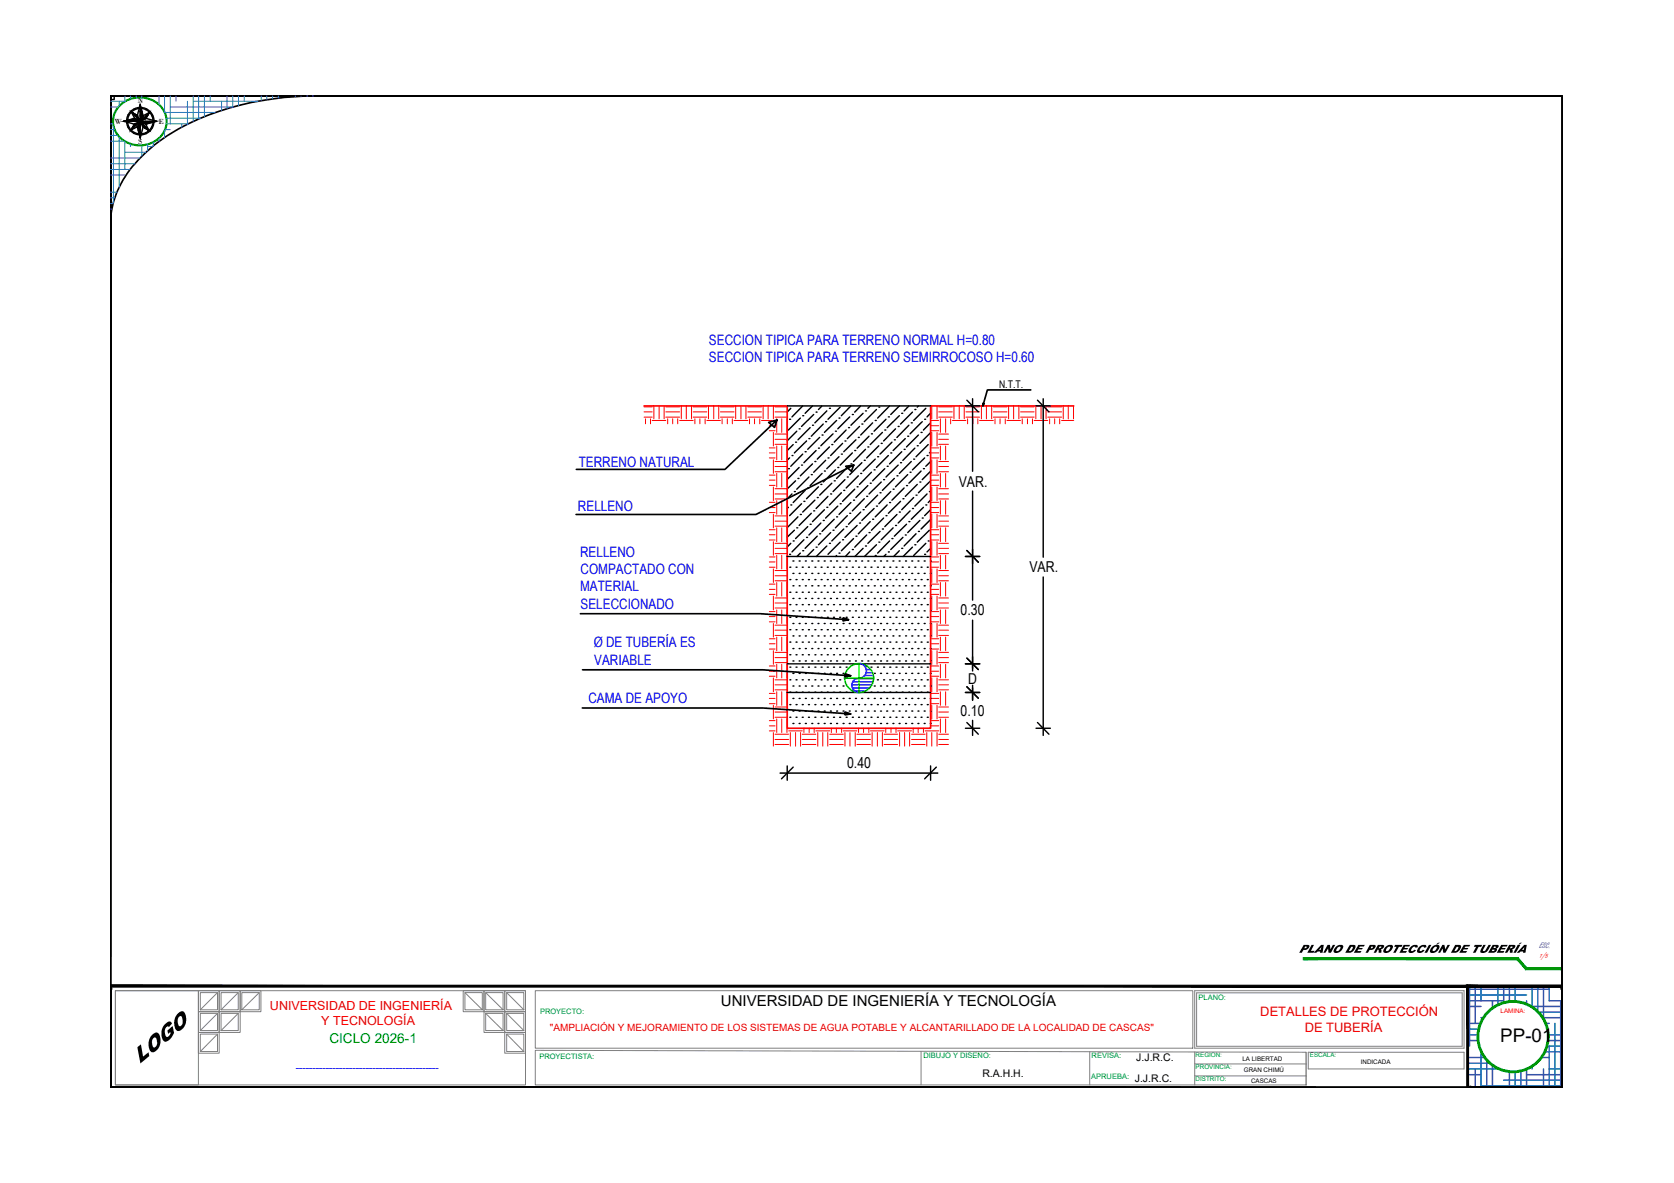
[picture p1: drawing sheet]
<svg xmlns="http://www.w3.org/2000/svg" width="297mm" height="210mm" viewBox="0 0 297 210" stroke-linecap="round" stroke-linejoin="round" font-family="sans-serif">
<!-- layer: 0 -->
<g fill="none" stroke="#f00" stroke-width=".18">
<path d="M114.3 74h1.4M114.3 73.1h1.4M114.3 72.2h1.4M114.5 74.3v.9M115.4 74.3v.9M115.7 74.6h2.4M116 72v2.3M117 72v2.3M117.8 72v2.3M118.1 74h2.5M118.1 73.1h2.5M118.1 72.2h2.5"/>
<path d="M118.5 74.3v.9M119.4 74.3v.9M120.3 74.3v.9M120.6 74.6h2.4M120.9 72v2.3M121.8 72v2.3M122.7 72v2.3M123 74h2.4M123 73.1h2.4M123 72.2h2.4M123.3 74.3v.9M124.2 74.3v.9"/>
<path d="M125.1 74.3v.9M125.4 74.6h2.4M125.7 72v2.3M126.6 72v2.3M127.5 72v2.3M127.8 74h2.4M127.8 73.1h2.4M127.8 72.2h2.4M128.1 74.3v.9M129.1 74.3v.9M129.9 74.3v.9M130.2 74.6h2.5"/>
<path d="M130.5 72v2.3M131.5 72v2.3M132.4 72v2.3M132.7 74h2.4M132.7 73.1h2.4M132.7 72.2h2.4M133 74.3v.9M133.9 74.3v.9M134.8 74.3v.9M135.1 74.6h2.4M135.4 72v2.3M136.3 72v2.3"/>
<path d="M136.5 76.4h1M136.5 75.5h1M136.5 79.5h1M137.2 72v2.3M137.2 76.7v2.4M137.5 74h2.2M137.5 78.8h2.2M137.5 73.1h2.2M137.5 77.9h2.2M137.5 72.2h2.2M137.5 77h2.2M137.8 74.3v2.4"/>
<path d="M137.8 79.1v2.5M138.7 74.3v2.4M138.7 79.1v2.5M139.6 74.3v2.4M139.6 79.1v2.5M165.1 76.4h1.5M165.1 75.5h1.5M165.1 74.6h1.5M165.1 79.5h1.5M165.3 72v2.3M165.3 76.7v2.4M166.3 72v2.3"/>
<path d="M166.3 76.7v2.4M166.6 74h2.4M166.6 78.8h1.7M166.6 73.1h2.4M166.6 77.9h1.7M166.6 72.2h2.4M166.6 77h1.7M166.9 74.3v2.4M166.9 79.1v2.5M167.8 74.3v2.4M167.8 79.1v2.5M168.7 74.3v.9"/>
<path d="M169 74.6h2.4M169.3 72v2.3M170.2 72v2.3M171.1 72v2.3M171.4 74h2.4M171.4 73.1h2.4M171.4 72.2h2.4M171.7 74.3v.9M172.6 74.3v.9M173.5 74.3v.9M173.8 74.6h2.5M174.1 72v2.3"/>
<path d="M175 72v2.3M176 72v2.3M176.3 74h2.4M176.3 73.1h2.4M176.3 72.2h2.4M176.6 74.3v.9M177.4 74.3v.9M178.4 74.3v.9M178.7 74.6h2.4M179 72v2.3M179.9 72v2.3M180.8 72v2.3"/>
<path d="M181.1 74h2.4M181.1 73.1h2.4M181.1 72.2h2.4M181.4 74.3v.9M182.3 74.3v.9M183.2 74.3v.9M183.5 74.6h2.4M183.8 72v2.3M184.7 72v2.3M185.6 72v2.3M185.9 74h2.5M185.9 73.1h2.5"/>
<path d="M185.9 72.2h2.5M186.3 74.3v.9M187.1 74.3v.9M188 74.3v.9M188.4 74.6h2.1M188.7 72v2.3M189.6 72v2.3M190.5 72v2.3M136.5 81.3h1M136.5 86.1h1M136.5 90.9h1M136.5 95.8h1"/>
<path d="M136.5 80.4h1M136.5 85.2h1M136.5 90.1h1M136.5 94.9h1M136.5 99.7h1M136.5 84.3h1M136.5 89.1h1M136.5 94h1M136.5 98.8h1M137.2 81.6v2.4M137.2 86.4v2.4M137.2 91.2v2.5"/>
<path d="M137.2 96.1v2.4M137.5 83.7h2.2M137.5 88.5h2.2M137.5 93.4h2.2M137.5 98.2h2.2M137.5 82.8h2.2M137.5 87.6h2.2M137.5 92.5h2.2M137.5 97.3h2.2M137.5 81.9h2.2M137.5 86.7h2.2M137.5 91.5h2.2"/>
<path d="M137.5 96.4h2.2M137.8 84v2.4M137.8 88.8v2.4M137.8 93.7v2.4M137.8 98.5v2.4M138.7 84v2.4M138.7 88.8v2.4M138.7 93.7v2.4M138.7 98.5v2.4M139.6 84v2.4M139.6 88.8v2.4M139.6 93.7v2.4"/>
<path d="M139.6 98.5v2.4M165.1 81.3h1.5M165.1 86.1h1.5M165.1 90.9h1.5M165.1 95.8h1.5M165.1 80.4h1.5M165.1 85.2h1.5M165.1 90.1h1.5M165.1 94.9h1.5M165.1 99.7h1.5M165.1 84.3h1.5M165.1 89.1h1.5"/>
<path d="M165.1 94h1.5M165.1 98.8h1.5M165.3 81.6v2.4M165.3 86.4v2.4M165.3 91.2v2.5M165.3 96.1v2.4M166.3 81.6v2.4M166.3 86.4v2.4M166.3 91.2v2.5M166.3 96.1v2.4M166.6 83.7h1.7M166.6 88.5h1.7"/>
<path d="M166.6 93.4h1.7M166.6 98.2h1.7M166.6 82.8h1.7M166.6 87.6h1.7M166.6 92.5h1.7M166.6 97.3h1.7M166.6 81.9h1.7M166.6 86.7h1.7M166.6 91.5h1.7M166.6 96.4h1.7M166.9 84v2.4M166.9 88.8v2.4"/>
<path d="M166.9 93.7v2.4M166.9 98.5v2.4M167.8 84v2.4M167.8 88.8v2.4M167.8 93.7v2.4M167.8 98.5v2.4M136.5 100.6h1M136.5 105.5h1M136.5 110.3h1M136.5 115.2h1M136.5 120h1M136.5 104.6h1"/>
<path d="M136.5 109.4h1M136.5 114.2h1M136.5 119.1h1M136.5 103.6h1M136.5 108.5h1M136.5 113.3h1M136.5 118.2h1M137.2 100.9v2.4M137.2 105.8v2.4M137.2 110.6v2.4M137.2 115.5v2.4M137.5 103.1h2.2"/>
<path d="M137.5 107.9h2.2M137.5 112.7h2.2M137.5 117.6h2.2M137.5 102.2h2.2M137.5 107h2.2M137.5 111.8h2.2M137.5 116.7h2.2M137.5 101.2h2.2M137.5 106.1h2.2M137.5 110.9h2.2M137.5 115.8h2.2M137.8 103.3v2.5"/>
<path d="M137.8 108.2v2.4M137.8 113v2.5M137.8 117.9v2.4M138.7 103.3v2.5M138.7 108.2v2.4M138.7 113v2.5M138.7 117.9v2.4M139.6 103.3v2.5M139.6 108.2v2.4M139.6 113v2.5M139.6 117.9v2.4M165.1 100.6h1.5"/>
<path d="M165.1 105.5h1.5M165.1 110.3h1.5M165.1 115.2h1.5M165.1 120h1.5M165.1 104.6h1.5M165.1 109.4h1.5M165.1 114.2h1.5M165.1 119.1h1.5M165.1 103.6h1.5M165.1 108.5h1.5M165.1 113.3h1.5M165.1 118.2h1.5"/>
<path d="M165.3 100.9v2.4M165.3 105.8v2.4M165.3 110.6v2.4M165.3 115.5v2.4M166.3 100.9v2.4M166.3 105.8v2.4M166.3 110.6v2.4M166.3 115.5v2.4M166.6 103.1h1.7M166.6 107.9h1.7M166.6 112.7h1.7M166.6 117.6h1.7"/>
<path d="M166.6 102.2h1.7M166.6 107h1.7M166.6 111.8h1.7M166.6 116.7h1.7M166.6 101.2h1.7M166.6 106.1h1.7M166.6 110.9h1.7M166.6 115.8h1.7M166.9 103.3v2.5M166.9 108.2v2.4M166.9 113v2.5M166.9 117.9v2.4"/>
<path d="M167.8 103.3v2.5M167.8 108.2v2.4M167.8 113v2.5M167.8 117.9v2.4M136.5 124.9h1M136.5 129.7h1M136.5 123.9h1M136.5 128.8h1M136.5 123h1M136.5 127.9h1M137.2 120.3v2.4M137.2 125.2v2.4"/>
<path d="M137.2 130v2.4M137.5 122.4h2.2M137.5 127.3h2.2M137.5 132.1h2.4M137.5 121.5h2.2M137.5 126.3h2.2M137.5 131.2h2.4M137.5 120.6h2.2M137.5 125.4h2.2M137.5 130.3h2.4M137.8 122.7v2.5M137.8 127.6v2.4"/>
<path d="M138.7 122.7v2.5M138.7 127.6v2.4M139.6 122.7v2.5M139.6 127.6v2.4M139.9 129.7h2.5M140.2 130v2.4M141.2 130v2.4M142.1 130v2.4M142.4 132.1h2.4M142.4 131.2h2.4M142.4 130.3h2.4M142.6 129.2v.8"/>
<path d="M143.6 129.2v.8M144.5 129.2v.8M144.8 129.7h2.4M145.1 130v2.4M146 130v2.4M146.9 130v2.4M147.2 132.1h2.4M147.2 131.2h2.4M147.2 130.3h2.4M147.5 129.2v.8M148.4 129.2v.8M149.3 129.2v.8"/>
<path d="M149.6 129.7h2.4M149.9 130v2.4M150.8 130v2.4M151.8 130v2.4M152 132.1h2.5M152 131.2h2.5M152 130.3h2.5M152.3 129.2v.8M153.2 129.2v.8M154.2 129.2v.8M154.5 129.7h2.4M154.8 130v2.4"/>
<path d="M155.7 130v2.4M156.6 130v2.4M156.9 132.1h2.4M156.9 131.2h2.4M156.9 130.3h2.4M157.2 129.2v.8M158.1 129.2v.8M159 129.2v.8M159.3 129.7h2.4M159.6 130v2.4M160.5 130v2.4M161.4 130v2.4"/>
<path d="M161.7 132.1h2.5M161.7 131.2h2.5M161.7 130.3h2.5M162 129.2v.8M162.9 129.2v.8M163.9 129.2v.8M164.2 129.7h2.4M164.5 130v2.4M165.1 124.9h1.5M165.1 123.9h1.5M165.1 128.8h1.5M165.1 123h1.5"/>
<path d="M165.1 127.9h1.5M165.3 120.3v2.4M165.3 125.2v2.4M165.3 130v2.4M166.3 120.3v2.4M166.3 125.2v2.4M166.3 130v2.4M166.6 122.4h1.7M166.6 127.3h1.7M166.6 132.1h1.7M166.6 121.5h1.7M166.6 126.3h1.7"/>
<path d="M166.6 131.2h1.7M166.6 120.6h1.7M166.6 125.4h1.7M166.6 130.3h1.7M166.9 122.7v2.5M166.9 127.6v2.4M167.8 122.7v2.5M167.8 127.6v2.4"/>
</g>
<g fill="none" stroke="#000" stroke-width=".25">
<path d="M19.6 17h.7v.7h-.7zM19.6 17h1.6M23.2 19.7l1.7 1.8-1.8 1.7M23.8 19.3l.1 .1M24.7 19.2a2.26 2.26 0 0 0-2.1 2.1M24.8 19.1a2.43 2.43 0 0 0-2.3 2.3M24.9 18.6v5.9M25 19.1a2.43 2.43 0 0 1 2.3 2.3M25.1 19.2a2.26 2.26 0 0 1 2.1 2.1M26 19.4l-.1 .1M26.7 19.8l-1.8 1.7 1.7 1.8M21.9 21.5h5.9"/>
<path d="M22.5 21.6a2.43 2.43 0 0 0 2.3 2.3M22.6 21.7a2.26 2.26 0 0 0 2.1 2.1M22.7 20.4l.1 .1M22.8 22.5l-.1 .1M23.8 23.6l-.1 .1M23.9 22l-.7 1.1 1.2-.6M23.9 21l-2 .5 2 .5M24.4 20.5l.5-1.9 .5 1.9M24.4 22.5l.5 2 .5-2M24.4 20.5l-1.1-.6 .6 1.1M24.4 20.5l.5 1-1-.5M25.4 20.5l1.1-.5-.6 1"/>
<path d="M25.4 20.5l-1 2M25.9 22l.5 1.2-1-.7M25.9 22l-1-.5 .5 1M25.9 23.6v.1M25.9 21l1.9 .5-1.9 .5M25.9 21l-2 1M26.9 22.6l.1 .1M27.1 20.5h-.1M27.2 21.7a2.26 2.26 0 0 1-2.1 2.1M27.3 21.6a2.43 2.43 0 0 1-2.3 2.3M139.7 72h25.4M140.1 74.4h.1"/>
<path d="M140.3 72.4l-.6 .7M140.7 78.9l-1 1M141.2 78.5h.1M141.4 76.5l-1.7 1.7M141.8 76.1h.1M142 74.2l-2.1 2.1M142.4 73.8h.1M142.4 72l-1.9 2M143.1 78.2l-2.1 2.2M143.5 77.8h.1M143.7 75.9l-2.1 2.1M144.2 75.5h.1"/>
<path d="M144.2 72l-1.3 1.3M144.4 73.5l-2.2 2.2M144.8 73.1h.1M144.8 79.9l-2.2 2.2M145.2 79.5h.1M145.4 77.6l-2.1 2.1M145.9 77.2h.1M145.9 72l-.7 .7M146.1 75.2l-2.1 2.2M146.5 74.8h.1M146.7 72.9l-2.1 2.1M147.2 72.4h.1"/>
<path d="M147.2 79.3l-2.2 2.2M147.6 78.9h.1M147.8 77l-2.1 2.1M148.2 76.5h.1M148.4 74.6l-2.1 2.1M148.9 74.2h.1M149.1 72.2l-2.2 2.2M149.5 78.7l-2.1 2.1M149.9 78.2h.1M150.1 76.3l-2.1 2.2M150.6 75.9h.1M150.8 74l-2.1 2.1"/>
<path d="M151 72l-1.7 1.8M151.2 73.5h.1M151.7 79.9h.1M151.9 78l-2.2 2.2M152.3 77.6h.1M152.5 75.7l-2.1 2.1M152.7 72l-1 1.1M152.9 75.2h.1M153.1 73.3l-2.1 2.2M153.6 72.9h.1M153.6 79.7l-2.1 2.2M154 79.3h.1"/>
<path d="M154.2 77.4l-2.1 2.1M154.4 72l-.4 .4M154.6 77h.1M154.8 75l-2.1 2.2M155.3 74.6h.1M155.5 72.7l-2.1 2.1M155.9 72.2h.1M155.9 79.1l-2.1 2.2M156.4 78.7h.1M156.6 76.7l-2.2 2.2M157 76.3h.1M157.2 74.4l-2.1 2.1"/>
<path d="M157.6 74h.1M157.8 72l-2.1 2.2M158.3 78.5l-2.1 2.1M158.7 78h.1M158.9 76.1l-2.1 2.1M159.4 75.7h.1M159.6 72l-1.5 1.5M159.6 73.8l-2.2 2.1M160 73.3h.1M160.4 79.7h.1M160.6 77.8l-2.1 2.1M161.1 77.4h.1"/>
<path d="M161.3 72l-.9 .9M161.3 75.5l-2.1 2.1M161.7 75h.1M161.9 73.1l-2.1 2.1M162.3 72.7h.1M162.3 79.5l-2.1 2.2M162.8 79.1h.1M163 72l-.2 .2M163 77.2l-2.1 2.1M163.4 76.7h.1M163.6 74.8l-2.1 2.2M164.1 74.4h.1"/>
<path d="M164.3 72.4l-2.2 2.2M164.7 78.9l-2.2 2.1M165.1 73.3l-.6 .7M165.1 75l-1.2 1.3M165.1 76.8l-1.9 1.9M171.3 72h2.5M171.6 71l2 2.1M172.6 70.8v12.8M183.8 72h2.6M184.1 71l2 2.1M185.1 70.8v28.1M139.7 98.7h25.4"/>
<path d="M139.9 83.2h.1M139.9 90l-.2 .2M140.1 98.4h.1M140.1 81.3l-.4 .3M140.3 89.6h.1M140.3 96.4l-.6 .6M140.5 80.8h.1M140.5 87.6l-.8 .9M140.7 99.5h.1M140.7 96h.1M141 87.2h.1M141 94.1l-1.3 1.2"/>
<path d="M141.2 85.3l-1.5 1.5M141.4 93.7h.1M141.6 84.9h.1M141.6 91.7l-1.9 1.9M141.8 99.5h.1M141.8 82.9l-2.1 2.2M142 91.3h.1M142 98.1l-.6 .6M142.2 82.5h.1M142.2 89.4l-2.1 2.1M142.4 97.7h.1M142.4 80.6l-2.1 2.1"/>
<path d="M142.6 89h.1M142.6 95.8l-2.1 2.1M142.9 80.2h.1M142.9 87l-2.2 2.2M142.9 99.5h.1M143.1 95.3h.1M143.3 86.6h.1M143.3 93.4l-2.1 2.2M143.5 84.6l-2.1 2.2M143.7 93h.1M144 84.2h.1M144 91.1l-2.2 2.1"/>
<path d="M144 99.5h.1M144.2 82.3l-2.2 2.1M144.4 90.6h.1M144.4 97.5l-1.2 1.2M144.6 81.9h.1M144.6 88.7l-2.2 2.2M144.8 97.1h.1M145 88.3h.1M145 95.1l-2.1 2.2M145.1 99.5h.1M145.2 86.4l-2.1 2.1M145.4 94.7h.1"/>
<path d="M145.7 86h.1M145.7 92.8l-2.2 2.1M145.9 84l-2.2 2.2M146.1 92.3h.1M146.2 99.5h.1M146.3 83.6h.1M146.3 90.4l-2.1 2.2M146.5 81.7l-2.1 2.1M146.7 90h.1M146.7 96.9l-1.8 1.8M146.9 81.3h.1M146.9 88.1l-2.1 2.1"/>
<path d="M147.2 96.4h.1M147.3 99.5h.1M147.4 87.6h.1M147.4 94.5l-2.2 2.2M147.6 85.7l-2.2 2.2M147.8 94.1h.1M148 85.3h.1M148 92.1l-2.1 2.2M148.2 83.4l-2.1 2.1M148.4 91.7h.1M148.4 99.5h.1M148.4 98.6l-.1 .1"/>
<path d="M148.7 82.9h.1M148.7 89.8l-2.2 2.1M148.9 98.1h.1M148.9 81l-2.2 2.2M149.1 89.4h.1M149.1 96.2l-2.2 2.2M149.3 80.6h.1M149.3 87.4l-2.1 2.2M149.5 95.8h.1M149.6 99.5h.1M149.7 87h.1M149.7 93.9l-2.1 2.1"/>
<path d="M149.9 85.1l-2.1 2.1M150.1 93.4h.1M150.4 84.6h.1M150.4 91.5l-2.2 2.2M150.6 82.7l-2.2 2.2M150.7 99.5h.1M150.8 91.1h.1M150.8 97.9l-.8 .8M151 82.3h.1M151 89.2l-2.1 2.1M151.2 97.5h.1M151.2 80.4l-2.1 2.1"/>
<path d="M151.5 88.7h.1M151.5 95.6l-2.2 2.1M151.7 86.8l-2.2 2.2M151.8 99.5h.1M151.9 95.1h.1M152.1 86.4h.1M152.1 93.2l-2.2 2.1M152.3 84.4l-2.2 2.2M152.5 92.8h.1M152.7 84h.1M152.7 90.9l-2.1 2.1M152.9 99.5h.1"/>
<path d="M152.9 82.1l-2.1 2.1M153.1 90.4h.1M153.1 97.3l-1.4 1.4M153.4 81.7h.1M153.4 88.5l-2.2 2.1M153.6 96.9h.1M153.8 88.1h.1M153.8 94.9l-2.1 2.2M154 99.5h.1M154 86.2l-2.1 2.1M154.2 94.5h.1M154.4 85.7h.1"/>
<path d="M154.4 92.6l-2.1 2.1M154.6 83.8l-2.1 2.2M154.8 92.1h.1M155.1 83.4h.1M155.1 90.2l-2.2 2.1M155.1 99.5h.1M155.3 98.6h.1M155.3 81.5l-2.2 2.1M155.5 89.8h.1M155.5 96.7l-2.1 2M155.7 81h.1M155.7 87.9l-2.1 2.1"/>
<path d="M155.9 96.2h.1M156.2 87.4h.1M156.2 94.3l-2.2 2.1M156.2 99.5h.1M156.4 85.5l-2.2 2.1M156.6 93.9h.1M156.8 85.1h.1M156.8 91.9l-2.2 2.2M157 83.2l-2.2 2.1M157.2 91.5h.1M157.2 98.4l-.4 .3M157.3 99.5h.1"/>
<path d="M157.4 82.7h.1M157.4 89.6l-2.1 2.1M157.6 97.9h.1M157.6 80.8l-2.1 2.1M157.8 89.2h.1M157.8 96l-2.1 2.1M158.1 80.4h.1M158.1 87.2l-2.2 2.2M158.3 95.6h.1M158.4 99.5h.1M158.5 86.8h.1M158.5 93.7l-2.1 2.1"/>
<path d="M158.7 84.9l-2.1 2.1M158.9 93.2h.1M159.2 84.4h.1M159.2 91.3l-2.2 2.1M159.4 82.5l-2.2 2.1M159.5 99.5h.1M159.6 90.9h.1M159.6 97.7l-1 1M159.8 82.1h.1M159.8 89l-2.2 2.1M160 97.3h.1M160 80.2l-2.2 2.1"/>
<path d="M160.2 88.5h.1M160.2 95.3l-2.1 2.2M160.4 86.6l-2.1 2.1M160.6 94.9h.1M160.7 99.5h.1M160.9 86.2h.1M160.9 93l-2.2 2.1M161.1 84.2l-2.2 2.2M161.3 92.6h.1M161.5 83.8h.1M161.5 90.6l-2.1 2.2M161.7 81.9l-2.1 2.1"/>
<path d="M161.8 99.5h.1M161.9 90.2h.1M161.9 97.1l-1.6 1.6M162.1 81.5h.1M162.1 88.3l-2.1 2.1M162.3 96.7h.1M162.5 87.9h.1M162.5 94.7l-2.1 2.2M162.8 86l-2.2 2.1M162.9 99.5h.1M163 94.3h.1M163.2 85.5h.1"/>
<path d="M163.2 92.3l-2.1 2.2M163.4 83.6l-2.1 2.1M163.6 91.9h.1M163.9 83.2h.1M163.9 90l-2.2 2.1M164 99.5h.1M164.1 98.4h.1M164.1 81.3l-2.2 2.1M164.3 89.6h.1M164.3 96.4l-2.2 2.2M164.5 80.8h.1M164.5 87.6l-2.2 2.2"/>
<path d="M164.7 96h.1M164.9 87.2h.1M164.9 94.1l-2.1 2.1M165.1 99.5h.1M165.1 80.2l-.2 .2M165.1 81.9l-.8 .8M165.1 83.6l-1.5 1.5M165.1 85.3l-2.1 2.1M165.1 88.7l-.4 .5M165.1 90.4l-1 1.1M165.1 92.2l-1.7 1.7M165.1 97.3l-.6 .6"/>
<path d="M171.3 98.7h2.5M171.6 97.7l2 2.1M172.6 87.1v19.4M139.7 117.8h25.4M140.2 111.7h.1M140.2 109.5h.1M140.2 107.3h.1M140.2 105.1h.1M140.2 102.8h.1M140.2 100.6h.1M140.2 116.2h.1M140.2 113.9h.1"/>
<path d="M140.2 118.4h.1M140.7 110.6h.1M140.7 108.4h.1M140.7 106.2h.1M140.7 103.9h.1M140.7 101.7h.1M140.7 117.3h.1M140.7 115.1h.1M140.7 112.8h.1M140.7 119.5h.1M141.3 111.7h.1M141.3 109.5h.1"/>
<path d="M141.3 107.3h.1M141.3 105.1h.1M141.3 102.8h.1M141.3 100.6h.1M141.3 116.2h.1M141.3 113.9h.1M141.3 118.4h.1M141.8 110.6h.1M141.8 108.4h.1M141.8 106.2h.1M141.8 103.9h.1M141.8 101.7h.1"/>
<path d="M141.8 117.3h.1M141.8 115.1h.1M141.8 112.8h.1M141.8 119.5h.1M142.4 111.7h.1M142.4 109.5h.1M142.4 107.3h.1M142.4 105.1h.1M142.4 102.8h.1M142.4 100.6h.1M142.4 116.2h.1M142.4 113.9h.1"/>
<path d="M142.4 118.4h.1M142.9 110.6h.1M142.9 108.4h.1M142.9 106.2h.1M142.9 103.9h.1M142.9 101.7h.1M142.9 117.3h.1M142.9 115.1h.1M142.9 112.8h.1M142.9 119.5h.1M143.5 109.5h.1M143.5 107.3h.1"/>
<path d="M143.5 105.1h.1M143.5 102.8h.1M143.5 100.6h.1M143.5 116.2h.1M143.5 113.9h.1M143.5 111.7h.1M143.5 118.4h.1M144 110.6h.1M144 108.4h.1M144 106.2h.1M144 103.9h.1M144 101.7h.1"/>
<path d="M144 117.3h.1M144 115.1h.1M144 112.8h.1M144 119.5h.1M144.6 109.5h.1M144.6 107.3h.1M144.6 105.1h.1M144.6 102.8h.1M144.6 100.6h.1M144.6 116.2h.1M144.6 113.9h.1M144.6 111.7h.1"/>
<path d="M144.6 118.4h.1M145.1 110.6h.1M145.1 108.4h.1M145.1 106.2h.1M145.1 103.9h.1M145.1 101.7h.1M145.1 117.3h.1M145.1 115.1h.1M145.1 112.8h.1M145.1 119.5h.1M145.7 109.5h.1M145.7 107.3h.1"/>
<path d="M145.7 105.1h.1M145.7 102.8h.1M145.7 100.6h.1M145.7 116.2h.1M145.7 113.9h.1M145.7 111.7h.1M145.7 118.4h.1M146.2 110.6h.1M146.2 108.4h.1M146.2 106.2h.1M146.2 103.9h.1M146.2 101.7h.1"/>
<path d="M146.2 117.3h.1M146.2 115.1h.1M146.2 112.8h.1M146.2 119.5h.1M146.8 109.5h.1M146.8 107.3h.1M146.8 105.1h.1M146.8 102.8h.1M146.8 100.6h.1M146.8 116.2h.1M146.8 113.9h.1M146.8 111.7h.1"/>
<path d="M146.8 118.4h.1M147.3 110.6h.1M147.3 108.4h.1M147.3 106.2h.1M147.3 103.9h.1M147.3 101.7h.1M147.3 117.3h.1M147.3 115.1h.1M147.3 112.8h.1M147.3 119.5h.1M147.9 109.5h.1M147.9 107.3h.1"/>
<path d="M147.9 105.1h.1M147.9 102.8h.1M147.9 100.6h.1M147.9 116.2h.1M147.9 113.9h.1M147.9 111.7h.1M147.9 118.4h.1M148.4 110.6h.1M148.4 108.4h.1M148.4 106.2h.1M148.4 103.9h.1M148.4 101.7h.1"/>
<path d="M148.4 117.3h.1M148.4 115.1h.1M148.4 112.8h.1M148.4 119.5h.1M149 109.5h.1M149 107.3h.1M149 105.1h.1M149 102.8h.1M149 100.6h.1M149 116.2h.1M149 113.9h.1M149 111.7h.1"/>
<path d="M149 118.4h.1M149.6 110.6h.1M149.6 108.4h.1M149.6 106.2h.1M149.6 103.9h.1M149.6 101.7h.1M149.6 117.3h.1M149.6 115.1h.1M149.6 112.8h.1M149.6 119.5h.1M150.1 109.5h.1M150.1 107.3h.1"/>
<path d="M150.1 105.1h.1M150.1 102.8h.1M150.1 100.6h.1M150.1 116.2h.1M150.1 113.9h.1M150.1 111.7h.1M150.1 118.4h.1M150.7 110.6h.1M150.7 108.4h.1M150.7 106.2h.1M150.7 103.9h.1M150.7 101.7h.1"/>
<path d="M150.7 117.3h.1M150.7 115.1h.1M150.7 112.8h.1M151.2 109.5h.1M151.2 107.3h.1M151.2 105.1h.1M151.2 102.8h.1M151.2 100.6h.1M151.2 116.2h.1M151.2 113.9h.1M151.2 111.7h.1M151.8 110.6h.1"/>
<path d="M151.8 108.4h.1M151.8 106.2h.1M151.8 103.9h.1M151.8 101.7h.1M151.8 117.3h.1M151.8 115.1h.1M151.8 112.8h.1M152.3 109.5h.1M152.3 107.3h.1M152.3 105.1h.1M152.3 102.8h.1M152.3 100.6h.1"/>
<path d="M152.3 116.2h.1M152.3 113.9h.1M152.3 111.7h.1M152.9 110.6h.1M152.9 108.4h.1M152.9 106.2h.1M152.9 103.9h.1M152.9 101.7h.1M152.9 117.3h.1M152.9 115.1h.1M152.9 112.8h.1M153.4 109.5h.1"/>
<path d="M153.4 107.3h.1M153.4 105.1h.1M153.4 102.8h.1M153.4 100.6h.1M153.4 116.2h.1M153.4 113.9h.1M153.4 111.7h.1M154 110.6h.1M154 108.4h.1M154 106.2h.1M154 103.9h.1M154 101.7h.1"/>
<path d="M154 117.3h.1M154 115.1h.1M154 112.8h.1M154.5 109.5h.1M154.5 107.3h.1M154.5 105.1h.1M154.5 102.8h.1M154.5 100.6h.1M154.5 116.2h.1M154.5 113.9h.1M154.5 111.7h.1M154.5 118.4h.1"/>
<path d="M155.1 110.6h.1M155.1 108.4h.1M155.1 106.2h.1M155.1 103.9h.1M155.1 101.7h.1M155.1 117.3h.1M155.1 115.1h.1M155.1 112.8h.1M155.1 119.5h.1M155.7 109.5h.1M155.7 107.3h.1M155.7 105.1h.1"/>
<path d="M155.7 102.8h.1M155.7 100.6h.1M155.7 116.2h.1M155.7 113.9h.1M155.7 111.7h.1M155.7 118.4h.1M156.2 110.6h.1M156.2 108.4h.1M156.2 106.2h.1M156.2 103.9h.1M156.2 101.7h.1M156.2 117.3h.1"/>
<path d="M156.2 115.1h.1M156.2 112.8h.1M156.2 119.5h.1M156.8 109.5h.1M156.8 107.3h.1M156.8 105.1h.1M156.8 102.8h.1M156.8 100.6h.1M156.8 116.2h.1M156.8 113.9h.1M156.8 111.7h.1M156.8 118.4h.1"/>
<path d="M157.3 110.6h.1M157.3 108.4h.1M157.3 106.2h.1M157.3 103.9h.1M157.3 101.7h.1M157.3 117.3h.1M157.3 115.1h.1M157.3 112.8h.1M157.3 119.5h.1M157.9 109.5h.1M157.9 107.3h.1M157.9 105.1h.1"/>
<path d="M157.9 102.8h.1M157.9 100.6h.1M157.9 116.2h.1M157.9 113.9h.1M157.9 111.7h.1M157.9 118.4h.1M158.4 110.6h.1M158.4 108.4h.1M158.4 106.2h.1M158.4 103.9h.1M158.4 101.7h.1M158.4 117.3h.1"/>
<path d="M158.4 115.1h.1M158.4 112.8h.1M158.4 119.5h.1M159 109.5h.1M159 107.3h.1M159 105.1h.1M159 102.8h.1M159 100.6h.1M159 116.2h.1M159 113.9h.1M159 111.7h.1M159 118.4h.1"/>
<path d="M159.5 110.6h.1M159.5 108.4h.1M159.5 106.2h.1M159.5 103.9h.1M159.5 101.7h.1M159.5 117.3h.1M159.5 115.1h.1M159.5 112.8h.1M159.5 119.5h.1M160.1 109.5h.1M160.1 107.3h.1M160.1 105.1h.1"/>
<path d="M160.1 102.8h.1M160.1 100.6h.1M160.1 116.2h.1M160.1 113.9h.1M160.1 111.7h.1M160.1 118.4h.1M160.7 110.6h.1M160.7 108.4h.1M160.7 106.2h.1M160.7 103.9h.1M160.7 101.7h.1M160.7 117.3h.1"/>
<path d="M160.7 115.1h.1M160.7 112.8h.1M160.7 119.5h.1M161.2 109.5h.1M161.2 107.3h.1M161.2 105.1h.1M161.2 102.8h.1M161.2 100.6h.1M161.2 116.2h.1M161.2 113.9h.1M161.2 111.7h.1M161.2 118.4h.1"/>
<path d="M161.8 110.6h.1M161.8 108.4h.1M161.8 106.2h.1M161.8 103.9h.1M161.8 101.7h.1M161.8 117.3h.1M161.8 115.1h.1M161.8 112.8h.1M161.8 119.5h.1M162.3 109.5h.1M162.3 107.3h.1M162.3 105.1h.1"/>
<path d="M162.3 102.8h.1M162.3 100.6h.1M162.3 116.2h.1M162.3 113.9h.1M162.3 111.7h.1M162.3 118.4h.1M162.9 110.6h.1M162.9 108.4h.1M162.9 106.2h.1M162.9 103.9h.1M162.9 101.7h.1M162.9 117.3h.1"/>
<path d="M162.9 115.1h.1M162.9 112.8h.1M162.9 119.5h.1M163.4 109.5h.1M163.4 107.3h.1M163.4 105.1h.1M163.4 102.8h.1M163.4 100.6h.1M163.4 116.2h.1M163.4 113.9h.1M163.4 111.7h.1M163.4 118.4h.1"/>
<path d="M164 110.6h.1M164 108.4h.1M164 106.2h.1M164 103.9h.1M164 101.7h.1M164 117.3h.1M164 115.1h.1M164 112.8h.1M164 119.5h.1M164.5 109.5h.1M164.5 107.3h.1M164.5 105.1h.1"/>
<path d="M164.5 102.8h.1M164.5 100.6h.1M164.5 116.2h.1M164.5 113.9h.1M164.5 111.7h.1M164.5 118.4h.1M165.1 110.6h.1M165.1 108.4h.1M165.1 106.2h.1M165.1 103.9h.1M165.1 101.7h.1M165.1 117.3h.1"/>
<path d="M165.1 115.1h.1M165.1 112.8h.1M165.1 119.5h.1M171.3 117.8h2.5M171.6 116.8l2 2M172.6 110v9.1M185.1 102.4v28.1M138.4 137.2h28M139.7 122.9h25.4M139.7 135.9v2.5M140.2 127.3h.1M140.2 125h.1"/>
<path d="M140.2 122.8h.1M140.2 120.6h.1M140.7 128.4h.1M140.7 126.2h.1M140.7 123.9h.1M140.7 121.7h.1M140.7 136.1l-2 2.1M141.3 127.3h.1M141.3 125h.1M141.3 122.8h.1M141.3 120.6h.1M141.8 128.4h.1"/>
<path d="M141.8 126.2h.1M141.8 123.9h.1M141.8 121.7h.1M142.4 127.3h.1M142.4 125h.1M142.4 122.8h.1M142.4 120.6h.1M142.9 128.4h.1M142.9 126.2h.1M142.9 123.9h.1M142.9 121.7h.1M143.5 127.3h.1"/>
<path d="M143.5 125h.1M143.5 122.8h.1M143.5 120.6h.1M144 128.4h.1M144 126.2h.1M144 123.9h.1M144 121.7h.1M144.6 127.3h.1M144.6 125h.1M144.6 122.8h.1M144.6 120.6h.1M145.1 128.4h.1"/>
<path d="M145.1 126.2h.1M145.1 123.9h.1M145.1 121.7h.1M145.7 127.3h.1M145.7 125h.1M145.7 122.8h.1M145.7 120.6h.1M146.2 128.4h.1M146.2 126.2h.1M146.2 123.9h.1M146.2 121.7h.1M146.8 127.3h.1"/>
<path d="M146.8 125h.1M146.8 122.8h.1M146.8 120.6h.1M147.3 128.4h.1M147.3 126.2h.1M147.3 123.9h.1M147.3 121.7h.1M147.9 127.3h.1M147.9 125h.1M147.9 122.8h.1M147.9 120.6h.1M148.4 128.4h.1"/>
<path d="M148.4 126.2h.1M148.4 123.9h.1M148.4 121.7h.1M149 127.3h.1M149 125h.1M149 122.8h.1M149 120.6h.1M149.6 128.4h.1M149.6 126.2h.1M149.6 123.9h.1M149.6 121.7h.1M150.1 127.3h.1"/>
<path d="M150.1 125h.1M150.1 122.8h.1M150.7 128.4h.1M150.7 126.2h.1M150.7 123.9h.1M151.2 127.3h.1M151.2 125h.1M151.2 122.8h.1M151.8 128.4h.1M151.8 126.2h.1M151.8 123.9h.1M152.3 127.3h.1"/>
<path d="M152.3 125h.1M152.9 128.4h.1M152.9 126.2h.1M152.9 123.9h.1M153.4 127.3h.1M153.4 125h.1M153.4 122.8h.1M154 128.4h.1M154 126.2h.1M154 123.9h.1M154.5 127.3h.1M154.5 125h.1"/>
<path d="M154.5 122.8h.1M155.1 128.4h.1M155.1 126.2h.1M155.1 123.9h.1M155.1 121.7h.1M155.7 127.3h.1M155.7 125h.1M155.7 122.8h.1M155.7 120.6h.1M156.2 128.4h.1M156.2 126.2h.1M156.2 123.9h.1"/>
<path d="M156.2 121.7h.1M156.8 127.3h.1M156.8 125h.1M156.8 122.8h.1M156.8 120.6h.1M157.3 128.4h.1M157.3 126.2h.1M157.3 123.9h.1M157.3 121.7h.1M157.9 127.3h.1M157.9 125h.1M157.9 122.8h.1"/>
<path d="M157.9 120.6h.1M158.4 128.4h.1M158.4 126.2h.1M158.4 123.9h.1M158.4 121.7h.1M159 127.3h.1M159 125h.1M159 122.8h.1M159 120.6h.1M159.5 128.4h.1M159.5 126.2h.1M159.5 123.9h.1"/>
<path d="M159.5 121.7h.1M160.1 127.3h.1M160.1 125h.1M160.1 122.8h.1M160.1 120.6h.1M160.7 128.4h.1M160.7 126.2h.1M160.7 123.9h.1M160.7 121.7h.1M161.2 127.3h.1M161.2 125h.1M161.2 122.8h.1"/>
<path d="M161.2 120.6h.1M161.8 128.4h.1M161.8 126.2h.1M161.8 123.9h.1M161.8 121.7h.1M162.3 127.3h.1M162.3 125h.1M162.3 122.8h.1M162.3 120.6h.1M162.9 128.4h.1M162.9 126.2h.1M162.9 123.9h.1"/>
<path d="M162.9 121.7h.1M163.4 127.3h.1M163.4 125h.1M163.4 122.8h.1M163.4 120.6h.1M164 128.4h.1M164 126.2h.1M164 123.9h.1M164 121.7h.1M164.5 127.3h.1M164.5 125h.1M164.5 122.8h.1"/>
<path d="M164.5 120.6h.1M165.1 128.4h.1M165.1 126.2h.1M165.1 123.9h.1M165.1 121.7h.1M165.1 135.9v2.5M166.1 136.1l-2 2.1M171.3 122.9h2.5M171.3 129.2h2.5M171.6 128.2l2 2.1M171.6 121.8l2 2.1M172.6 121.6v2.7"/>
<path d="M172.6 127.8v2.7M183.8 129.2h2.6M184.1 128.2l2 2.1M19.6 175h257.6v18h-257.6zM94.4 193h170.8"/>
</g>
<path d="M114.3 72h25.4v57.2h25.4v-57.2h25.4" fill="none" stroke="#f00" stroke-width=".3"/>
<path d="M152.4 117.7a1.29 1.29 0 0 1 1.3 1.3 1.29 1.29 0 0 1-1.3 1.3M153.4 119.9h1.5M153.4 118.3h.5M153.7 118.8h.7M153.7 119.4h1.1M151.2 121.5h3.5M151.2 122.1h3M151.3 121h3.6M151.6 122.6h1.9M151.9 120.4h3M152.4 120.3a1.29 1.29 0 0 0-1.2 1.3 1.29 1.29 0 0 0 1.2 1.3" fill="none" stroke="#00f" stroke-width=".25"/>
<g fill="none" stroke="#0f0" stroke-width=".3">
<path d="M152.4 117.8v5.1M149.8 120.3h5.2"/>
<circle cx="152.4" cy="120.3" r="2.56"/>
</g>
<path d="M19.6 17h36.6a50.1 50.1 0 0 0-25.9 6.7 23.4 23.4 0 0 0-9.7 10.6 13.6 13.6 0 0 0-1 5.5zM137.9 74.5l-.5 1.3-1-.9 1.5-.4-9.3 8.8h-26.3M174.7 71.6l-.3 .4M182.9 69.2h-7.7l-.8 2.8v-.4M151.5 82.5l-.4 1.1-1-.9 1.4-.2-17.4 8.8h-31.9M103 108.9h31.9l15.7 1.1-1 .2v-.6l1 .4M103.4 118.8h31.9l15.6 1.1-.9 .2v-.5l.9 .3M103.3 125.6h32l15.6 1.1-.9 .1v-.5l.9 .4" fill="none" stroke="#000" stroke-width=".3"/>
<g fill="#000" stroke="#000" stroke-width=".18">
<path d="M23.3 19.9l.2 .1zM24.9 18.6l.3 1.3h-.3zM26.5 20l-.3 .5h-.2zM23.5 22.5h.3l-.6 .6zM24.4 22.5h.5v.7zM24.4 21h.2l.3 .5zM24.9 21h.2l-.2 .5zM23.9 22l1-.5-.6 .5zM24.9 21.5v.5h-.3zM24.9 21.5l.4 .5h-.2zM24.9 21.5l1 .5zM24.9 21.5h2.9l-1.9 .5z"/>
<path d="M25.4 22.5h.5l.5 .6zM26 20.5h.2l-.3 .5z"/>
<path d="M19.6 17l257.6 .1zM19.6 17h257.6z"/>
<path d="M23.4 20l1 .5zM23.4 20l1 .5h-.5z"/>
<path d="M24.9 19.9l.5 .6-.2-.6zM24.9 19.9l.5 .6h-.5z"/>
<path d="M277.2 17.1v175.8zM277.2 17v176z"/>
<path d="M23.9 21l1 .5zM21.9 21.5l2-.5 1 .5z"/>
<path d="M23.9 22l-.1 .5 .5-.5zM23.9 22l-.1 .5h-.3z"/>
<path d="M23.9 20.5l.7 .5-.2-.5zM23.9 20.5l.7 .5h-.2z"/>
<path d="M24.4 22.5l.1 .7h.4zM24.5 23.2h.4v1.3z"/>
<path d="M24.6 22l.3 .5v-.5zM24.6 22l.3 .5h-.5z"/>
<path d="M25.1 22l.8 .5-.6-.5zM25.1 22l.8 .5h-.5z"/>
<path d="M24.9 20.5l.2 .5 .3-.5zM24.9 20.5l.2 .5h-.2z"/>
<path d="M25.4 22.5l1 .6zM26.3 23.1l.1 .1z"/>
<path d="M25.4 21h.5l.1-.5zM24.9 21.5l.5-.5h.5z"/>
<path d="M260.3 174.8l.3 18v-17.7zM260.3 174.8l.3 18-.3 .2zM260.3 193l.3-.2z"/>
<path d="M277.2 175l-.1 .1v17.7zM277.2 175v18l-.1-.2z"/>
<path d="M277.2 175l-.1 .1v17.7zM277.2 175v18l-.1-.2z"/>
<path d="M277.2 174.8l-.1 .3zM19.6 174.8h257.6l-.1 .3zM19.6 174.8l.2 .3h257.3zM19.6 174.8l.2 .3z"/>
<path d="M277.2 174.8l-.1 .3zM260.3 174.8h16.9l-.1 .3zM260.3 174.8l.3 .3h16.5z"/>
<path d="M19.7 17.1l-.1 175.9zM19.6 17v176z"/>
<path d="M19.8 175.1l-.2 17.9 .2-.2zM19.6 175l.2 .1-.2 17.9z"/>
<path d="M19.8 192.8l257.4 .2-.1-.2zM19.8 192.8l257.4 .2h-257.6z"/>
<path d="M260.6 192.8l16.6 .2-.1-.2zM260.4 193l.2-.2 16.6 .2z"/>
<path d="M19.7 192.9l257.5 .1zM19.6 193h257.6z"/>
</g>
<g fill="none" stroke="#005cb8" stroke-width=".25">
<path d="M260.4 175.5h14.5M260.4 176.5h10.5M260.4 177.6h6.4M260.4 178.6h2.4M260.8 175v10.6M261.8 175v6.6M262.8 175v2.6M264.8 177.6v1.3M265.8 175v3.3M266.8 175v2.9M267.8 175v2.7M268.8 175v2.6"/>
<path d="M270.9 177.6v.6M271.6 178.6h5.6M271.9 175v3.7M272.9 175v4.5M272.9 179.6h4.3M273.9 175v5.9M274.9 175v2.6h2.3M276.9 177.6v15.4M260.4 181.6h2.3M260.4 182.6h2M260.4 183.6h1.8M260.4 184.6h1.8"/>
<path d="M260.4 187.6h3M260.4 188.7h3.9M260.4 189.7h5.5M260.4 190.7h2.4M261.8 189.7v3.3M262.8 186.6h.1M262.8 180.6h.4M262.8 192.7h14.4M262.8 186.6v6.4M263.8 188.1v4.9M264.8 189v4M265.8 189.6v.1"/>
<path d="M266.8 191.7h10.4M267.8 190.2v2.8M268.8 190.2v2.8M269.9 190v3M270.9 190.7h6.3M270.9 189.8v3.2M271.9 189.2v.5M273.5 187.6h1.4M273.7 180.6h3.5M273.9 189.7v3.3M274.1 186.6h3.1M274.3 181.6h.6"/>
<path d="M274.5 185.6h2.7M274.7 184.6h2.5M274.9 183.6h2.3M274.9 189.7h2.3M274.9 185.6v7.4M275.9 181.6v11.4"/>
</g>
<circle cx="268.5" cy="183.9" r="6.2" fill="none" stroke="#009500" stroke-width=".51"/>
<g fill="#009500" stroke="#009500" stroke-width=".18">
<path d="M231.3 169.9v.4l38.1-.4zM231.3 170.3l38.1-.4-.2 .4zM269.4 169.9l-.2 .4 1.7 1.4zM269.2 170.3l1.7 1.4-.2 .4z"/>
<path d="M277.2 171.7v.4zM270.9 171.7h6.3v.4zM270.9 171.7l-.2 .4h6.5z"/>
</g>
<path d="M19.6 17h257.6v158h-257.6z" fill="none" stroke="#000" stroke-width=".18"/>
<g fill="none" stroke="#808080" stroke-width=".18">
<path d="M20.5 175.8h72.7v16.7h-72.7zM20.5 175.8h14.7v16.7h-14.7zM35.2 175.8h3.7v3.7h-3.7zM35.2 179.5h3.7v3.7h-3.7zM38.9 175.8h3.7v3.7h-3.7zM38.9 179.5h3.7v3.7h-3.7zM39.2 176.1h3.1v3.1h-3.1zM39.2 179.8h3.1v3.1h-3.1zM42.3 179.8l-3.1 3.1M42.3 176.1l-3.1 3.1M42.6 175.8h3.7v3.7h-3.7zM42.9 176.1h3.1v3.1h-3.1z"/>
<path d="M46 176.1l-3.1 3.1M82.2 175.8h3.7v3.7h-3.7zM82.5 176.1h3.1v3.1h-3.1zM82.5 176.1l3.1 3.1M85.9 175.8h3.7v3.7h-3.7zM85.9 179.5h3.7v3.7h-3.7zM86.2 176.1h3.1v3.1h-3.1zM86.2 179.8h3.1v3.1h-3.1zM86.2 179.8l3.1 3.1M86.2 176.1l3.1 3.1M89.6 175.8h3.6v3.7h-3.6zM89.6 179.5h3.6v3.7h-3.6z"/>
<path d="M89.9 176.1h3v3.1h-3zM89.9 179.8h3v3.1h-3zM89.9 176.1l3 3.1M89.9 179.8l3 3.1M95 175.8h116.7v10.2h-116.7zM212 175.8h47.8v10.2h-47.8zM212.3 176.2h47.1v9.4h-47.1zM35.2 183.2h3.7v3.7h-3.7zM89.6 183.2h3.6v3.7h-3.6zM89.9 183.5h3v3.1h-3zM89.9 183.5l3 3.1M95 186.4l136.8 .3v5.8h-136.8z"/>
<path d="M163.4 186.5v6M193.4 186.6v5.9M212 186.7v5.8M212 188.8h19.8M212 190.9h19.8M231.8 186.7v5.8M232.1 186.7h27.7v3h-27.7z"/>
</g>
<path d="M21.2 18.8a5 5 0 0 1 8.3 2 4.5 4.5 0 0 1-5.5 4.9 4.1 4.1 0 0 1-3.6-2.6 4.1 4.1 0 0 1 .8-4.3z" fill="none" stroke="#009500" stroke-width=".38"/>
<g fill="none" stroke="#00a5dd" stroke-width=".18">
<path d="M19.6 18h2.7M19.6 19h1.4M21.2 18v.8M22.2 17v1M23.1 17v.5M24.2 17v.3M25.2 17v.3M28.2 17v1.6M29.2 17v3M29.2 20h9M30.2 19h11.2M30.2 17v5"/>
<path d="M31.2 17v1M33.3 18v4.1M34.3 18h11.5M34.3 17v4.6M35.2 17v4.1M36.3 17v3.7M37.3 17v1M39.3 18v1.6M40.3 17v2.3M41.3 17v2M42.3 17v1.7M43.3 17v1"/>
<path d="M45.4 18h.1M46.3 17v.8M47.4 17v.7M48.4 17v.5M49.4 17v.4M52.4 17v.1M53.4 17v.1M54.4 17h.1M55.4 17h.1M19.6 22h.5M19.6 23h.7M19.6 24h1.3"/>
<path d="M19.6 25h2.4M19.6 28h5.2M19.6 29.1h4.3M19.6 30.1h3.5M19.6 31h2.6M19.6 34.1h1.2M19.6 35.1h.8M19.6 36.1h.5M19.6 37.1h.2M20.1 22.4v13.5M21.2 24.3v8.9M22.2 27h3.7"/>
<path d="M22.2 25.1v5M23.1 25.5v.5M25.2 26v1.7M26.2 26h.8M26.2 25.6v1.2M27.2 25.2v.7M28.2 24.5v.6M29.2 23.1v1.3M29.3 23h.9M29.5 21h6.1M29.5 22h3.9M32.2 22v.6"/>
</g>
<text font-size="5.1" fill="#808080" x="24.7" y="188.8" transform="rotate(-40 24.7 188.8)">LOGO</text>
<text font-size="3.3" x="266.2" y="184.8">PP-01</text>
<text font-size="2.8" x="230.4" y="169.1">PLANO DE PROTECCIÓN DE TUBERÍA</text>
<g font-size="2.7">
<text x="170.1" y="86.3">VAR.</text>
<text x="182.7" y="101.6">VAR.</text>
<text x="170.5" y="109.2">0.30</text>
<text x="171.8" y="121.3">D</text>
<text x="170.5" y="127">0.10</text>
<text x="150.3" y="136.3">0.40</text>
<text x="127.9" y="178.6">UNIVERSIDAD DE INGENIERÍA Y TECNOLOGÍA</text>
</g>
<g font-size="2.5" fill="#00f">
<text x="125.8" y="61.3">SECCION TIPICA PARA TERRENO NORMAL H=0.80</text>
<text x="125.8" y="64.3">SECCION TIPICA PARA TERRENO SEMIRROCOSO H=0.60</text>
<text x="102.7" y="82.8">TERRENO NATURAL</text>
<text x="102.6" y="90.7">RELLENO</text>
<text x="102.9" y="98.8">RELLENO</text>
<text x="103" y="101.9">COMPACTADO CON</text>
<text x="102.9" y="104.9">MATERIAL</text>
<text x="103" y="108">SELECCIONADO</text>
<text x="105.4" y="114.9">Ø DE TUBERÍA ES</text>
<text x="105.4" y="117.9">VARIABLE</text>
<text x="104.4" y="124.8">CAMA DE APOYO</text>
</g>
<text font-size="2.4" fill="#009500" x="58.4" y="185.1">CICLO 2026-1</text>
<g font-size="2.3" fill="#d00">
<text x="223.6" y="180.4">DETALLES DE PROTECCIÓN</text>
<text x="231.5" y="183.2">DE TUBERÍA</text>
</g>
<g font-size="2.2" fill="#d00">
<text x="47.9" y="179.2">UNIVERSIDAD DE INGENIERÍA</text>
<text x="57" y="181.8">Y TECNOLOGÍA</text>
</g>
<g font-size="1.9">
<text x="177.3" y="68.8">N.T.T.</text>
<text x="174.3" y="191">R.A.H.H.</text>
<text x="201.4" y="191.9">J.J.R.C.</text>
<text x="201.6" y="188.2">J.J.R.C.</text>
</g>
<text font-size="1.8" fill="#d00" x="97.6" y="182.9">&quot;AMPLIACIÓN Y MEJORAMIENTO DE LOS SISTEMAS DE AGUA POTABLE Y ALCANTARILLADO DE LA LOCALIDAD DE CASCAS&quot;</text>
<text font-size="1.8" fill="#00f" x="52.5" y="190">-------------------------------------------</text>
<text font-size="1.5" fill="#293189" x="273.2" y="168.2">ESC.</text>
<text font-size="1.5" fill="#d00" x="273.2" y="169.9">1/5</text>
<g font-size="1.4">
<text x="20.3" y="22">W</text>
<text x="24.4" y="18.3">N</text>
<text x="28.1" y="22">E</text>
<text x="24.5" y="25.6">S</text>
</g>
<g font-size="1.3" fill="#009500">
<text x="95.8" y="179.9">PROYECTO:</text>
<text x="212.7" y="177.5">PLANO:</text>
<text x="95.7" y="188">PROYECTISTA:</text>
<text x="163.9" y="187.8">DIBUJO Y DISEÑO:</text>
<text x="193.6" y="191.4">APRUEBA:</text>
<text x="193.7" y="187.7">REVISA:</text>
</g>
<text font-size="1.1" fill="#d00" x="266.3" y="179.8">LAMINA:</text>
<g font-size="1.1" fill="#009500">
<text x="212.2" y="187.6">REGION:</text>
<text x="212.2" y="189.7">PROVINCIA:</text>
<text x="212.2" y="191.8">DISTRITO:</text>
<text x="232.4" y="187.6">ESCALA:</text>
</g>
<g font-size="1.1">
<text x="220.5" y="188.2">LA LIBERTAD</text>
<text x="220.7" y="190.2">GRAN CHIMÚ</text>
<text x="241.5" y="188.8">INDICADA</text>
<text x="222" y="192.1">CASCAS</text>
</g>
</svg>
